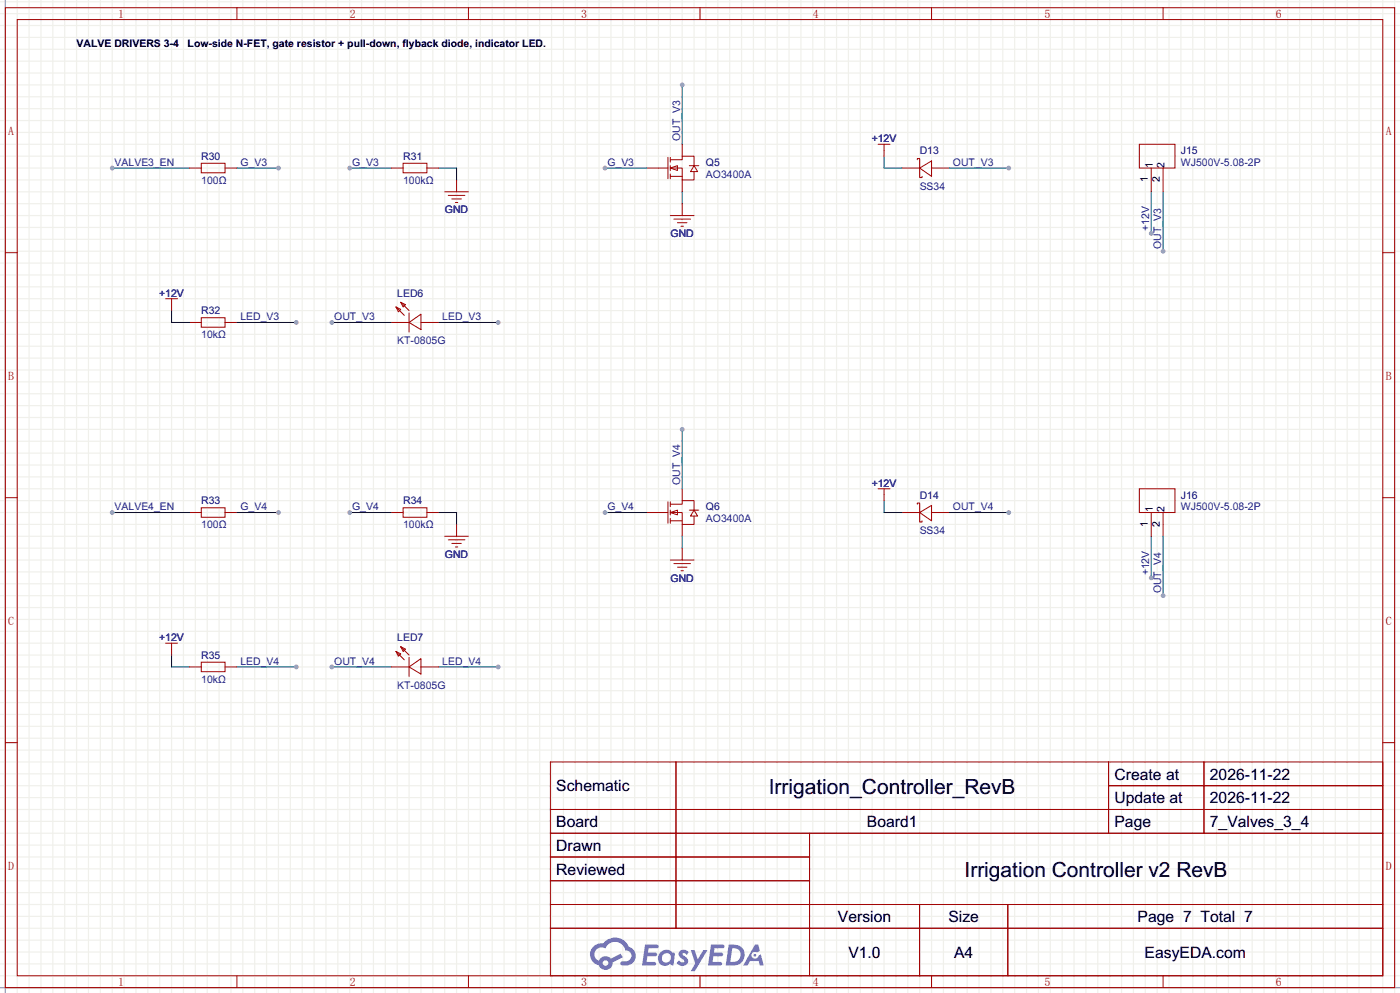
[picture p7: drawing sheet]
<svg xmlns="http://www.w3.org/2000/svg" width="299mm" height="212mm" viewBox="0 0 299 212" stroke-linecap="round" stroke-linejoin="round" font-family="sans-serif">
<g fill="none" stroke="#f0f0eb" stroke-width=".25">
<path d="M0 .4h299.5M0 2.9h299.5M0 5.5h299.5M0 8h299.5M0 10.5h299.5M0 13.1h299.5M0 15.6h299.5M0 18.2h299.5M1.1 0v212.3M3.7 0v212.3M6.2 0v212.3M8.8 0v212.3"/>
<path d="M11.3 0v212.3M13.8 0v212.3M16.4 0v212.3M18.9 0v212.3M21.5 0v212.3M24 0v212.3M26.5 0v212.3M29.1 0v212.3M31.6 0v212.3M34.2 0v212.3M36.7 0v212.3M39.2 0v212.3"/>
<path d="M41.8 0v212.3M44.3 0v212.3M46.9 0v212.3M49.4 0v212.3M51.9 0v212.3M54.5 0v212.3M57 0v212.3M59.6 0v212.3M62.1 0v212.3M64.6 0v212.3M67.2 0v212.3M69.7 0v212.3"/>
<path d="M72.3 0v212.3M74.8 0v212.3M77.3 0v212.3M79.9 0v212.3M82.4 0v212.3M85 0v212.3M87.5 0v212.3M90 0v212.3M92.6 0v212.3M95.1 0v212.3M97.7 0v212.3M100.2 0v212.3"/>
<path d="M102.7 0v212.3M105.3 0v212.3M107.8 0v212.3M110.4 0v212.3M112.9 0v212.3M115.4 0v212.3M118 0v212.3M120.5 0v212.3M123.1 0v212.3M125.6 0v212.3M128.1 0v212.3M130.7 0v212.3"/>
<path d="M133.2 0v212.3M135.8 0v212.3M138.3 0v212.3M140.8 0v212.3M143.4 0v212.3M145.9 0v212.3M148.5 0v212.3M151 0v212.3M153.5 0v212.3M156.1 0v212.3M158.6 0v212.3M161.2 0v212.3"/>
<path d="M163.7 0v212.3M166.2 0v212.3M168.8 0v212.3M171.3 0v212.3M173.9 0v212.3M176.4 0v212.3M178.9 0v212.3M181.5 0v212.3M184 0v212.3M186.6 0v212.3M189.1 0v212.3M191.6 0v212.3"/>
<path d="M194.2 0v212.3M196.7 0v212.3M199.3 0v212.3M201.8 0v212.3M204.3 0v212.3M206.9 0v212.3M209.4 0v212.3M212 0v212.3M214.5 0v212.3M217 0v212.3M219.6 0v212.3M222.1 0v212.3"/>
<path d="M224.7 0v212.3M227.2 0v212.3M229.7 0v212.3M232.3 0v212.3M234.8 0v212.3M237.4 0v212.3M239.9 0v212.3M242.4 0v212.3M245 0v212.3M247.5 0v212.3M250.1 0v212.3M252.6 0v212.3"/>
<path d="M255.1 0v212.3M257.7 0v212.3M260.2 0v212.3M262.8 0v212.3M265.3 0v212.3M267.8 0v212.3M270.4 0v212.3M272.9 0v212.3M275.5 0v212.3M278 0v212.3M280.5 0v212.3M283.1 0v212.3"/>
<path d="M285.6 0v212.3M288.2 0v212.3M290.7 0v212.3M293.2 0v212.3M295.8 0v212.3M298.3 0v212.3M0 20.7h299.5M0 23.2h299.5M0 25.8h299.5M0 28.3h299.5M0 30.9h299.5M0 33.4h299.5"/>
<path d="M0 35.9h299.5M0 38.5h299.5M0 41h299.5M0 43.6h299.5M0 46.1h299.5M0 48.6h299.5M0 51.2h299.5M0 53.7h299.5M0 56.3h299.5M0 58.8h299.5M0 61.3h299.5M0 63.9h299.5"/>
<path d="M0 66.4h299.5M0 69h299.5M0 71.5h299.5M0 74h299.5M0 76.6h299.5M0 79.1h299.5M0 81.7h299.5M0 84.2h299.5M0 86.7h299.5M0 89.3h299.5M0 91.8h299.5M0 94.4h299.5"/>
<path d="M0 96.9h299.5M0 99.4h299.5M0 102h299.5M0 104.5h299.5M0 107.1h299.5M0 109.6h299.5M0 112.1h299.5M0 114.7h299.5M0 117.2h299.5M0 119.8h299.5M0 122.3h299.5M0 124.8h299.5"/>
<path d="M0 127.4h299.5M0 129.9h299.5M0 132.5h299.5M0 135h299.5M0 137.5h299.5M0 140.1h299.5M0 142.6h299.5M0 145.2h299.5M0 147.7h299.5M0 150.2h299.5M0 152.8h299.5M0 155.3h299.5"/>
<path d="M0 157.9h299.5M0 160.4h299.5M0 162.9h299.5M0 165.5h299.5M0 168h299.5M0 170.6h299.5M0 173.1h299.5M0 175.6h299.5M0 178.2h299.5M0 180.7h299.5M0 183.3h299.5M0 185.8h299.5"/>
<path d="M0 188.3h299.5M0 190.9h299.5M0 193.4h299.5M0 196h299.5M0 198.5h299.5M0 201h299.5M0 203.6h299.5M0 206.1h299.5M0 208.7h299.5M0 211.2h299.5"/>
</g>
<path d="M1.1 0v212.3M0 211.2h299.5" fill="none" stroke="#999" stroke-width=".25"/>
<g fill="none" stroke="#a10000" stroke-width=".21">
<path d="M1.1 1.6h297.2v209.6h-297.2zM3.7 4.2h292.1v204.5h-292.1zM50.7 1.6v2.6M100.2 1.6v2.6M149.7 1.6v2.6M199.3 1.6v2.6M248.8 1.6v2.6M1.1 54h2.6M295.8 54h2.5M1.1 106.4h2.6M295.8 106.4h2.5M1.1 158.8h2.6"/>
<path d="M295.8 158.8h2.5M117.7 162.9h178.1v45.8h-178.1zM117.7 173.1h178.1M117.7 178.2h178.1M144.6 162.9v35.6M173.2 178.2v30.5M237.1 162.9v15.3M237.1 168h58.7M257.5 162.9v15.3M117.7 183.3h55.5M117.7 193.4h178.1M117.7 188.3h55.5"/>
<path d="M117.7 198.5h178.1M196.7 193.4v15.3M215.6 193.4v15.3M50.7 208.7v2.5M100.2 208.7v2.5M149.7 208.7v2.5M199.3 208.7v2.5M248.8 208.7v2.5"/>
</g>
<g fill="#5487ff">
<path d="M145.5 203.3a1.3 1.3 0 0 1 1.8 .3l-.4 .6a.54 .54 0 0 0-.9-.2l.1 .2a1.28 1.28 0 0 1 .8 2 1.53 1.53 0 0 1-2.2-.3l.5-.6 .8 .5a.31 .31 0 0 0 .4-.3 .31 .31 0 0 0-.3-.3 1.12 1.12 0 0 1-.6-1.9z"/>
<path d="M147.7 203.2h.9l.7 1.9 1.1-1.9h.9l-2.7 4.5h-.9l1-1.7z"/>
<path d="M138 202h1.6a1.31 1.31 0 0 1 1.2 .2 .4 .4 0 0 1-.3 .6h-1.8l-.1 .9h1.6a.4 .4 0 0 1 .4 .4 .4 .4 0 0 1-.4 .4h-1.7l-.2 1.2h1.4a.46 .46 0 0 1 .5 .1 .46 .46 0 0 1 .1 .5l-.3 .2h-2.7z"/>
<path d="M152.1 202h1.6a1.32 1.32 0 0 1 1.3 .2 .39 .39 0 0 1-.4 .6h-1.7l-.2 .9h1.7a.4 .4 0 0 1 .3 .4 .4 .4 0 0 1-.4 .4h-1.7l-.2 1.2h1.4a.46 .46 0 0 1 .5 .1 .46 .46 0 0 1 .1 .5l-.3 .2h-2.7z"/>
<path d="M161.5 202h.7l.4 1.3-.7 .4a.75 .75 0 0 0-1.1 .3 .75 .75 0 0 0 .5 1 .75 .75 0 0 0 .9-.6l.6-.3 .6 2.4h-.9l-.2-1h-1.9l-.5 1h-.9z"/>
<path d="M155.9 202l-.7 4.5h1.5a2.27 2.27 0 0 0 2.6-2.3 2.27 2.27 0 0 0-2.7-2.2zM156.6 202.8a1.5 1.5 0 0 1 1.8 1.5 1.5 1.5 0 0 1-1.9 1.4h-.3z"/>
<path d="M141.3 203.6a1.6 1.6 0 0 0-.3 2.3 1.6 1.6 0 0 0 2.3 .2l.8 .4 .3-2.5-.2-.3h-.4a1.58 1.58 0 0 0-2.5-.1zM141.9 204.1a.98 .98 0 0 1 1.6 .5 .98 .98 0 0 1-1.1 1.2 .94 .94 0 0 1-.8-.6 .94 .94 0 0 1 .3-1.1z"/>
<path d="M126.9 202.4a2.37 2.37 0 0 0 1.2 4 1.54 1.54 0 0 0 1.7 1 1.54 1.54 0 0 0 1.3-1.6l2.1-1.1-.5-.8-2 1.1a1.57 1.57 0 0 0-2.6 .4 1.5 1.5 0 0 1-.8-2.1 1.5 1.5 0 0 1 2.2-.5 2.23 2.23 0 0 1 2.3-1.4 2.23 2.23 0 0 1 2 1.8 1.16 1.16 0 0 1 1.2 1.1 1.16 1.16 0 0 1-1 1.3h-.7a.47 .47 0 0 0-.6 .3 .47 .47 0 0 0 .4 .6 2.17 2.17 0 0 0 2.5-1 2.17 2.17 0 0 0-.3-2.6l-.8-.5a3.2 3.2 0 0 0-5.4-.7l-1.2 .1zM129 206a.58 .58 0 0 1 1.1 0 .58 .58 0 0 1-1.1 0z"/>
<circle cx="161.5" cy="204.3" r=".28"/>
</g>
<path d="M40.5 35.9h2.6M48.1 35.9h2.6" fill="none" stroke="#870000" stroke-width=".21"/>
<path d="M43.1 34.9h5v2.1h-5z" fill="none" stroke="#a10000" stroke-width=".21"/>
<path d="M50.7 35.9h8.9" fill="none" stroke="#008700" stroke-width=".21"/>
<circle cx="59.6" cy="35.9" r=".51" fill="#999"/>
<path d="M24 35.9h16.5" fill="none" stroke="#008700" stroke-width=".21"/>
<circle cx="24" cy="35.9" r=".51" fill="#999"/>
<path d="M83.7 35.9h2.5M91.3 35.9h2.6M97.7 38.5v2.5" fill="none" stroke="#870000" stroke-width=".21"/>
<path d="M86.2 34.9h5.1v2.1h-5.1zM95.1 41h5.1M95.9 41.8h3.5M96.6 42.5h2.1M97.4 43.3h.5" fill="none" stroke="#a10000" stroke-width=".21"/>
<path d="M74.8 35.9h8.9M93.9 35.9h3.8v2.6" fill="none" stroke="#008700" stroke-width=".21"/>
<circle cx="74.8" cy="35.9" r=".51" fill="#999"/>
<path d="M140.8 35.9h2.1M142.9 33.7v4.5M143.4 35.9l1.5-.5v1zM143.4 34.2h2.5v-.8h2.6v2M143.4 35.9h2.5v2.6h2.6v-1.8M143.4 37.7h2.5M143.4 33.7v1M143.4 35.4v1M143.4 37.2v1M147.4 35.4h2.1M148.5 35.4l.7 1.3h-1.5z" fill="none" stroke="#a10000" stroke-width=".21"/>
<path d="M138.3 35.9h2.5M145.9 30.9v2.5M145.9 38.5v2.5" fill="none" stroke="#870000" stroke-width=".21"/>
<path d="M145.9 18.2v12.7" fill="none" stroke="#008700" stroke-width=".21"/>
<circle cx="145.9" cy="18.2" r=".51" fill="#999"/>
<path d="M129.4 35.9h8.9" fill="none" stroke="#008700" stroke-width=".21"/>
<circle cx="129.4" cy="35.9" r=".51" fill="#999"/>
<path d="M203.1 35.9h12.7M145.9 41v2.6" fill="none" stroke="#008700" stroke-width=".21"/>
<path d="M192.9 35.9h3.8M199.3 35.9h3.8M145.9 43.6v2.5" fill="none" stroke="#870000" stroke-width=".21"/>
<path d="M196.2 34.2v-.3h.5v4.1h.5v-.3M196.7 35.9l2.6-1.5v3.3zM143.4 46.1h5.1M144.1 46.9h3.6M144.9 47.6h2M145.7 48.4h.5" fill="none" stroke="#a10000" stroke-width=".21"/>
<circle cx="215.8" cy="35.9" r=".51" fill="#999"/>
<path d="M189.1 33.4v2.5h3.8M246.3 41v8.9" fill="none" stroke="#008700" stroke-width=".21"/>
<path d="M189.1 32.1v1.3M246.3 35.9v5.1M248.8 35.9v5.1" fill="none" stroke="#870000" stroke-width=".21"/>
<path d="M187.8 30.9h2.6M189.1 30.9v1.2M243.7 30.9h7.6v5h-7.6z" fill="none" stroke="#a10000" stroke-width=".21"/>
<circle cx="246.3" cy="49.9" r=".51" fill="#999"/>
<path d="M248.8 41v12.7" fill="none" stroke="#008700" stroke-width=".21"/>
<circle cx="248.8" cy="53.7" r=".51" fill="#999"/>
<path d="M40.5 69h2.6M48.1 69h2.6" fill="none" stroke="#870000" stroke-width=".21"/>
<path d="M43.1 67.9h5v2.1h-5z" fill="none" stroke="#a10000" stroke-width=".21"/>
<path d="M50.7 69h12.7" fill="none" stroke="#008700" stroke-width=".21"/>
<circle cx="63.4" cy="69" r=".51" fill="#999"/>
<path d="M36.7 66.4v2.6h3.8M71 69h12.7" fill="none" stroke="#008700" stroke-width=".21"/>
<path d="M36.7 65.1v1.3M83.7 69h3.8M90 69h3.9" fill="none" stroke="#870000" stroke-width=".21"/>
<path d="M35.4 63.9h2.6M36.7 63.9v1.2M84.7 65.7l1 .5-.5 .5zM84.7 65.7l1.8 1.7M85.7 64.6l1 .5-.5 .6zM85.7 64.6l1.8 1.8M87.5 69l2.5-1.8v3.3zM87.5 66.9v4.1" fill="none" stroke="#a10000" stroke-width=".21"/>
<circle cx="71" cy="69" r=".51" fill="#999"/>
<path d="M93.9 69h12.7" fill="none" stroke="#008700" stroke-width=".21"/>
<circle cx="106.6" cy="69" r=".51" fill="#999"/>
<path d="M40.5 109.6h2.6M48.1 109.6h2.6" fill="none" stroke="#870000" stroke-width=".21"/>
<path d="M43.1 108.6h5v2h-5z" fill="none" stroke="#a10000" stroke-width=".21"/>
<path d="M50.7 109.6h8.9" fill="none" stroke="#008700" stroke-width=".21"/>
<circle cx="59.6" cy="109.6" r=".51" fill="#999"/>
<path d="M24 109.6h16.5" fill="none" stroke="#008700" stroke-width=".21"/>
<circle cx="24" cy="109.6" r=".51" fill="#999"/>
<path d="M83.7 109.6h2.5M91.3 109.6h2.6M97.7 112.1v2.6" fill="none" stroke="#870000" stroke-width=".21"/>
<path d="M86.2 108.6h5.1v2h-5.1zM95.1 114.7h5.1M95.9 115.4h3.5M96.6 116.2h2.1M97.4 117h.5" fill="none" stroke="#a10000" stroke-width=".21"/>
<path d="M74.8 109.6h8.9M93.9 109.6h3.8v2.5" fill="none" stroke="#008700" stroke-width=".21"/>
<circle cx="74.8" cy="109.6" r=".51" fill="#999"/>
<path d="M140.8 109.6h2.1M142.9 107.3v4.6M143.4 109.6l1.5-.5v1zM143.4 107.8h2.5v-.7h2.6v2M143.4 109.6h2.5v2.5h2.6v-1.7M143.4 111.4h2.5M143.4 107.3v1M143.4 109.1v1M143.4 110.9v1M147.4 109.1h2.1M148.5 109.1l.7 1.3h-1.5z" fill="none" stroke="#a10000" stroke-width=".21"/>
<path d="M138.3 109.6h2.5M145.9 104.5v2.6M145.9 112.1v2.6" fill="none" stroke="#870000" stroke-width=".21"/>
<path d="M145.9 91.8v12.7" fill="none" stroke="#008700" stroke-width=".21"/>
<circle cx="145.9" cy="91.8" r=".51" fill="#999"/>
<path d="M129.4 109.6h8.9" fill="none" stroke="#008700" stroke-width=".21"/>
<circle cx="129.4" cy="109.6" r=".51" fill="#999"/>
<path d="M145.9 114.7v2.5M203.1 109.6h12.7" fill="none" stroke="#008700" stroke-width=".21"/>
<path d="M145.9 117.2v2.6M192.9 109.6h3.8M199.3 109.6h3.8" fill="none" stroke="#870000" stroke-width=".21"/>
<path d="M143.4 119.8h5.1M196.2 107.8v-.2h.5v4h.5v-.2M196.7 109.6l2.6-1.5v3.3zM144.1 120.5h3.6M144.9 121.3h2M145.7 122h.5" fill="none" stroke="#a10000" stroke-width=".21"/>
<circle cx="215.8" cy="109.6" r=".51" fill="#999"/>
<path d="M189.1 107.1v2.5h3.8M246.3 114.7v8.9" fill="none" stroke="#008700" stroke-width=".21"/>
<path d="M189.1 105.8v1.3M246.3 109.6v5.1M248.8 109.6v5.1" fill="none" stroke="#870000" stroke-width=".21"/>
<path d="M187.8 104.5h2.6M189.1 104.5v1.3M243.7 104.5h7.6v5.1h-7.6z" fill="none" stroke="#a10000" stroke-width=".21"/>
<circle cx="246.3" cy="123.6" r=".51" fill="#999"/>
<path d="M248.8 114.7v12.7" fill="none" stroke="#008700" stroke-width=".21"/>
<circle cx="248.8" cy="127.4" r=".51" fill="#999"/>
<path d="M40.5 142.6h2.6M48.1 142.6h2.6" fill="none" stroke="#870000" stroke-width=".21"/>
<path d="M43.1 141.6h5v2h-5z" fill="none" stroke="#a10000" stroke-width=".21"/>
<path d="M50.7 142.6h12.7" fill="none" stroke="#008700" stroke-width=".21"/>
<circle cx="63.4" cy="142.6" r=".51" fill="#999"/>
<path d="M36.7 140.1v2.5h3.8M71 142.6h12.7" fill="none" stroke="#008700" stroke-width=".21"/>
<path d="M36.7 138.8v1.3M83.7 142.6h3.8M90 142.6h3.9" fill="none" stroke="#870000" stroke-width=".21"/>
<path d="M35.4 137.5h2.6M36.7 137.5v1.3M84.7 139.3l1 .5-.5 .5zM84.7 139.3l1.8 1.8M85.7 138.3l1 .5-.5 .5zM85.7 138.3l1.8 1.8M87.5 142.6l2.5-1.8v3.3zM87.5 140.6v4" fill="none" stroke="#a10000" stroke-width=".21"/>
<circle cx="71" cy="142.6" r=".51" fill="#999"/>
<path d="M93.9 142.6h12.7" fill="none" stroke="#008700" stroke-width=".21"/>
<circle cx="106.6" cy="142.6" r=".51" fill="#999"/>
<g font-size="4.5">
<text x="164.5" y="169.8">Irrigation_Controller_RevB</text>
<text x="206.3" y="187.6">Irrigation Controller v2 RevB</text>
</g>
<g font-size="3.4">
<text x="238.4" y="166.7">Create at</text>
<text x="258.8" y="166.7">2026-11-22</text>
<text x="119" y="169.2">Schematic</text>
<text x="238.4" y="171.8">Update at</text>
<text x="258.8" y="171.8">2026-11-22</text>
<text x="119" y="176.9">Board</text>
<text x="185.4" y="176.9">Board1</text>
<text x="238.4" y="176.9">Page</text>
<text x="258.8" y="176.9">7_Valves_3_4</text>
<text x="119" y="181.9">Drawn</text>
<text x="119" y="187">Reviewed</text>
<text x="179.2" y="197.2">Version</text>
<text x="202.9" y="197.2">Size</text>
<text x="243.3" y="197.2">Page 7 Total 7</text>
<text x="181.5" y="204.8">V1.0</text>
<text x="204.1" y="204.8">A4</text>
<text x="244.8" y="204.8">EasyEDA.com</text>
</g>
<g font-size="2.5" fill="#a00000">
<text x="25.3" y="3.8">1</text>
<text x="74.8" y="3.8">2</text>
<text x="124.3" y="3.8">3</text>
<text x="173.9" y="3.8">4</text>
<text x="223.4" y="3.8">5</text>
<text x="272.9" y="3.8">6</text>
<text x="1.8" y="28.8">A</text>
<text x="296.4" y="28.8">A</text>
<text x="1.8" y="81.2">B</text>
<text x="296.4" y="81.2">B</text>
<text x="1.8" y="133.5">C</text>
<text x="296.4" y="133.5">C</text>
<text x="1.8" y="185.9">D</text>
<text x="296.4" y="185.9">D</text>
<text x="25.3" y="210.9">1</text>
<text x="74.8" y="210.9">2</text>
<text x="124.3" y="210.9">3</text>
<text x="173.9" y="210.9">4</text>
<text x="223.4" y="210.9">5</text>
<text x="272.9" y="210.9">6</text>
</g>
<g font-size="2.2">
<text x="16.4" y="10.1">VALVE DRIVERS 3-4</text>
<text x="40.1" y="10.1">Low-side N-FET, gate resistor + pull-down, flyback diode, indicator LED.</text>
<text x="246.6" y="35.9" transform="rotate(-90 246.6 35.9)">1</text>
<text x="249.1" y="35.9" transform="rotate(-90 249.1 35.9)">2</text>
<text x="245.6" y="38.9" transform="rotate(-90 245.6 38.9)">1</text>
<text x="248.1" y="38.9" transform="rotate(-90 248.1 38.9)">2</text>
<text x="245.6" y="112.6" transform="rotate(-90 245.6 112.6)">1</text>
<text x="246.6" y="109.6" transform="rotate(-90 246.6 109.6)">1</text>
<text x="248.1" y="112.6" transform="rotate(-90 248.1 112.6)">2</text>
<text x="249.1" y="109.6" transform="rotate(-90 249.1 109.6)">2</text>
</g>
<g font-size="2.2" fill="#00f">
<text x="24.5" y="35.5">VALVE3_EN</text>
<text x="51.4" y="35.5">G_V3</text>
<text x="75.3" y="35.5">G_V3</text>
<text x="129.9" y="35.5">G_V3</text>
<text x="145.5" y="30.1" transform="rotate(-90 145.5 30.1)">OUT_V3</text>
<text x="203.8" y="35.5">OUT_V3</text>
<text x="252.6" y="35.5">WJ500V-5.08-2P</text>
<text x="43.1" y="39.3">100Ω</text>
<text x="86.2" y="39.3">100kΩ</text>
<text x="151" y="38">AO3400A</text>
<text x="196.7" y="40.6">SS34</text>
<text x="245.8" y="49.4" transform="rotate(-90 245.8 49.4)">+12V</text>
<text x="248.3" y="53.2" transform="rotate(-90 248.3 53.2)">OUT_V3</text>
<text x="51.4" y="68.5">LED_V3</text>
<text x="71.5" y="68.5">OUT_V3</text>
<text x="94.6" y="68.5">LED_V3</text>
<text x="43.1" y="72.3">10kΩ</text>
<text x="85" y="73.6">KT-0805G</text>
<text x="145.5" y="103.8" transform="rotate(-90 145.5 103.8)">OUT_V4</text>
<text x="24.5" y="109.1">VALVE4_EN</text>
<text x="43.1" y="113">100Ω</text>
<text x="51.4" y="109.1">G_V4</text>
<text x="75.3" y="109.1">G_V4</text>
<text x="86.2" y="113">100kΩ</text>
<text x="129.9" y="109.1">G_V4</text>
<text x="151" y="111.7">AO3400A</text>
<text x="203.8" y="109.1">OUT_V4</text>
<text x="252.6" y="109.1">WJ500V-5.08-2P</text>
<text x="196.7" y="114.2">SS34</text>
<text x="245.8" y="123.1" transform="rotate(-90 245.8 123.1)">+12V</text>
<text x="248.3" y="126.9" transform="rotate(-90 248.3 126.9)">OUT_V4</text>
<text x="51.4" y="142.2">LED_V4</text>
<text x="71.5" y="142.2">OUT_V4</text>
<text x="94.6" y="142.2">LED_V4</text>
<text x="43.1" y="146">10kΩ</text>
<text x="85" y="147.2">KT-0805G</text>
</g>
<g font-size="2.2" fill="#000080">
<text x="43.1" y="34.2">R30</text>
<text x="86.2" y="34.2">R31</text>
<text x="151" y="35.5">Q5</text>
<text x="186.5" y="30.4">+12V</text>
<text x="196.7" y="32.9">D13</text>
<text x="252.6" y="32.9">J15</text>
<text x="95.2" y="45.6">GND</text>
<text x="143.4" y="50.7">GND</text>
<text x="34.1" y="63.4">+12V</text>
<text x="85" y="63.4">LED6</text>
<text x="43.1" y="67.2">R32</text>
<text x="43.1" y="107.9">R33</text>
<text x="86.2" y="107.9">R34</text>
<text x="186.5" y="104.1">+12V</text>
<text x="196.7" y="106.6">D14</text>
<text x="252.6" y="106.6">J16</text>
<text x="151" y="109.1">Q6</text>
<text x="95.2" y="119.3">GND</text>
<text x="143.4" y="124.4">GND</text>
<text x="34.1" y="137.1">+12V</text>
<text x="85" y="137.1">LED7</text>
<text x="43.1" y="140.9">R35</text>
</g>
</svg>
